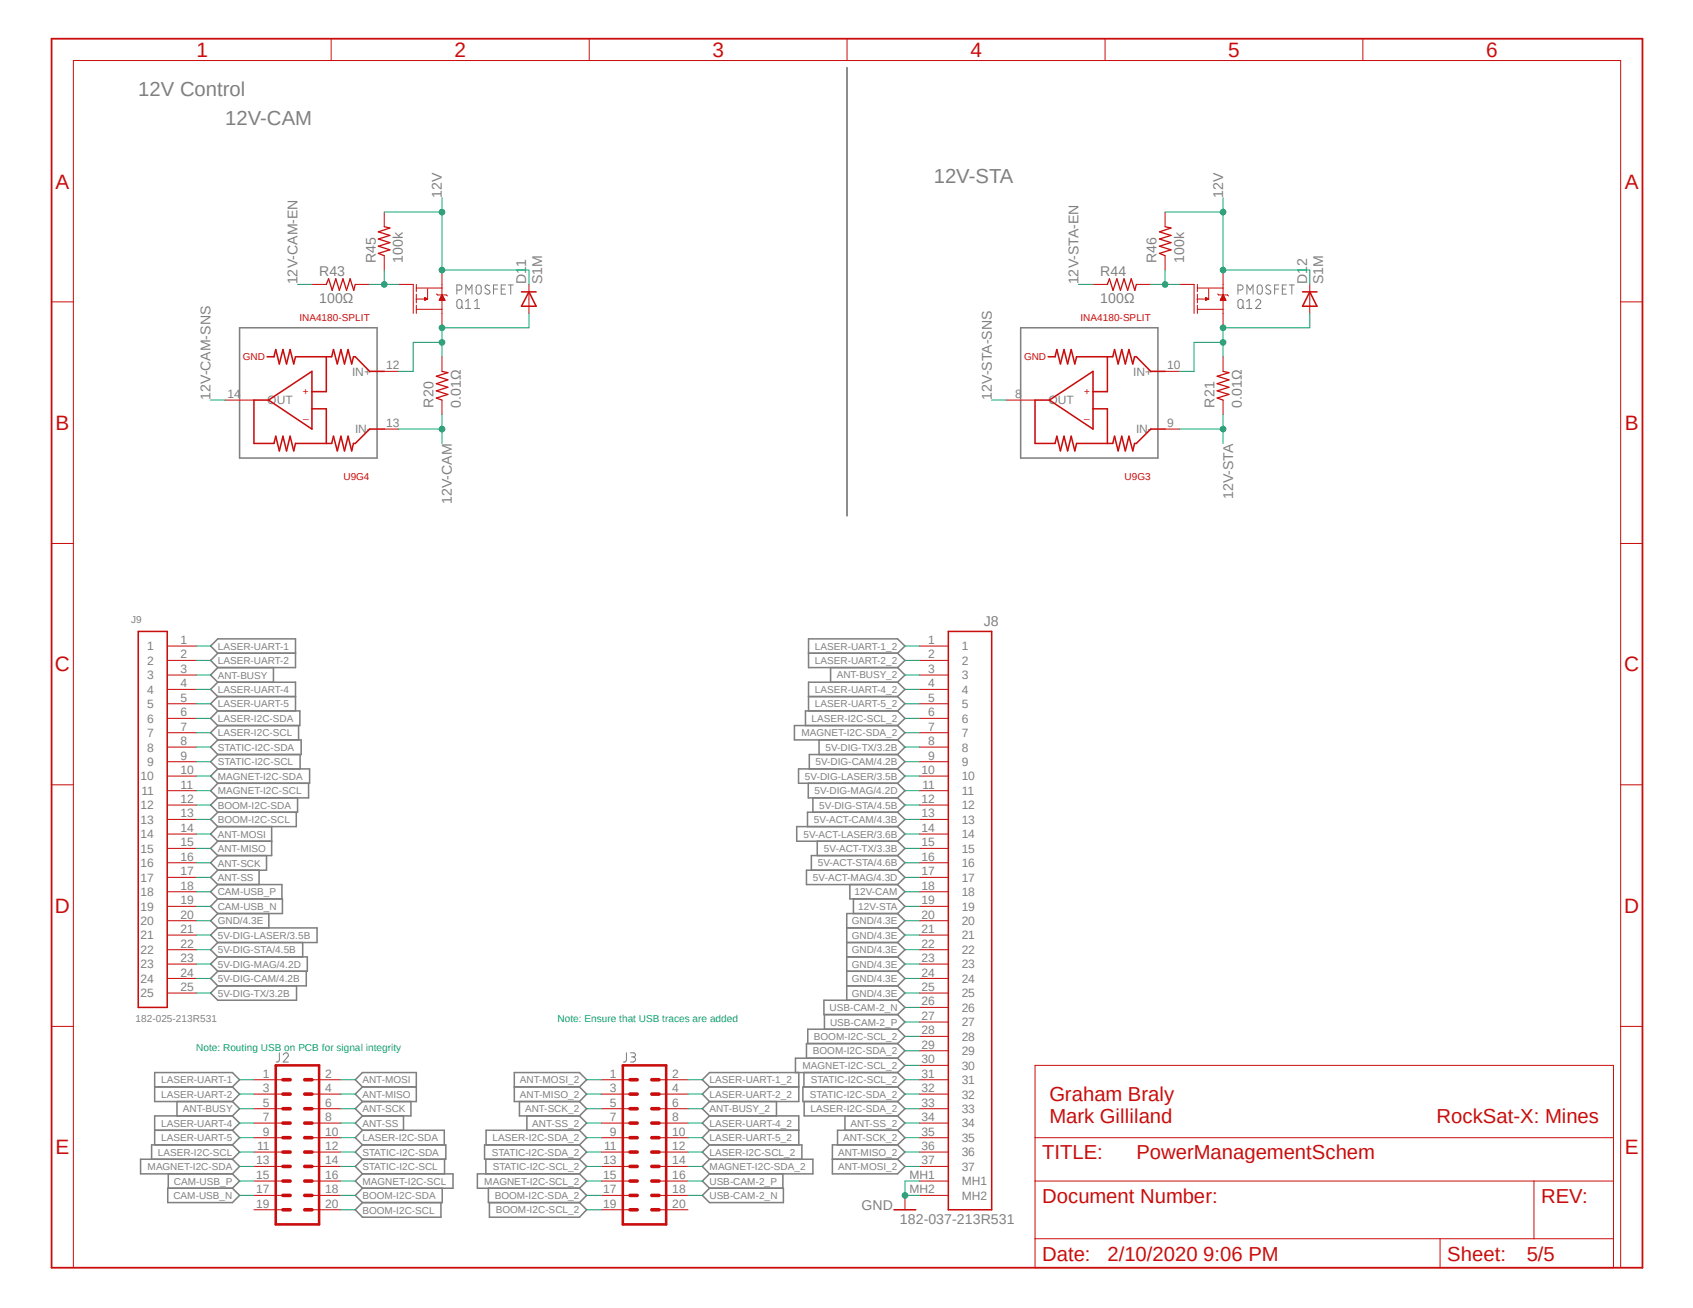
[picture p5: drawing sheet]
<svg xmlns="http://www.w3.org/2000/svg" width="279mm" height="216mm" viewBox="0 0 279 216" stroke-linecap="round" stroke-linejoin="round" font-family="sans-serif">
<path d="M8 6.1l263.4 203.7M271.4 6.1l-263.4 203.7" fill="none" stroke="#fff" stroke-width=".17"/>
<path d="M139.8 11.2v73.9" fill="none" stroke="#808080" stroke-width=".3"/>
<g fill="none" stroke="#808080" stroke-width=".25">
<path d="M39.5 54.1h22.7v21.5h-22.7zM168.4 54.1h22.7v21.5h-22.7zM35.9 107.8l-1.1-1.2 1.1-1.1h12.9v4.7h-12.9M35.9 107.8h12.9M35.9 112.6h12.9v4.7M35.9 107.8l-1.1 1.2 1.1 1.2M35.9 112.6l-1.1 1.2 1.1 1.2M35.9 115h12.9M35.9 115l-1.1 1.2 1.1 1.1M35.9 117.3h13.6v2.5h-13.6M35.9 117.3l-1.1 1.3 1.1 1.2M35.9 119.8l-1.1 1.1 1.1 1.2"/>
<path d="M35.9 110.2l-1.1 1.2 1.1 1.2M45.1 110.2v2.4M49.3 119.8v2.3M133.4 107.8h14.7M133.4 115h14.7M137.1 110.2v2.4M148.1 107.8l1.3-1.2-1.3-1.1h-14.7v4.7h14.7M148.1 112.6h-14.7v4.7M148.1 117.3h-15.2v2.5M148.1 119.8h-17v2.3h17M148.1 107.8l1.3 1.2-1.3 1.2M148.1 112.6l1.3 1.2-1.3 1.2"/>
<path d="M148.1 115l1.3 1.2-1.3 1.1M148.1 117.3l1.3 1.3-1.3 1.2M148.1 119.8l1.3 1.1-1.3 1.2M148.1 110.2l1.3 1.2-1.3 1.2M35.9 126.9h15.2v2.4h-15.2M35.9 122.1h13.8v2.4h-13.8M35.9 122.1l-1.1 1.2 1.1 1.2M35.9 124.5l-1.1 1.2 1.1 1.2M35.9 126.9l-1.1 1.2 1.1 1.2M35.9 129.3l-1.1 1.2 1.1 1.2M35.9 131.7l-1.1 1.2 1.1 1.2M35.9 134.1l-1.1 1.2 1.1 1.1"/>
<path d="M35.9 136.4l-1.1 1.3 1.1 1.2M35.9 138.9h8.9M35.9 138.9l-1.1 1.1 1.1 1.2M44.8 136.4v4.8h-8.9M48.9 134.1v2.3h-13M49.1 131.7v2.4h-13.2M49.5 124.5v2.4M50.9 129.3v2.4h-15M133.4 129.3v2.4h14.7M134.2 131.7v2.4M134.9 138.9v2.3M135.2 122.1v2.4"/>
<path d="M148.1 126.9l1.3 1.2-1.3 1.2M148.1 126.9h-16.3v2.4h16.3M148.1 124.5h-14.5v2.4M148.1 134.1h-14.8v2.3M148.1 136.4h-16.6v2.5h16.6M148.1 122.1l1.3 1.2-1.3 1.2M148.1 124.5l1.3 1.2-1.3 1.2M148.1 129.3l1.3 1.2-1.3 1.2M148.1 131.7l1.3 1.2-1.3 1.2M148.1 138.9l1.3 1.1-1.3 1.2M148.1 136.4l1.3 1.3-1.3 1.2M148.1 134.1l1.3 1.2-1.3 1.1"/>
<path d="M35.9 148.4h10.7v2.4h-10.7M35.9 146h10.6v2.4M35.9 150.8l-1.1 1.2 1.1 1.2M35.9 153.2h16.4v2.4h-16.4M35.9 157.9h14.8v2.4h-14.8M35.9 153.2l-1.1 1.1 1.1 1.3M35.9 141.2l-1.1 1.2 1.1 1.2M35.9 157.9l-1.1 1.2 1.1 1.2M35.9 155.6l-1.1 1.2 1.1 1.1M35.9 143.6l-1.1 1.2 1.1 1.2M35.9 146l-1.1 1.2 1.1 1.2M35.9 148.4l-1.1 1.2 1.1 1.2"/>
<path d="M42.8 143.6v2.4M44 141.2v2.4h-8.1M44.4 150.8v2.4M50 155.6v2.3M139.7 153.2h8.4M139.7 155.6h8.4M139.7 157.9h8.4M140.3 146v2.4h7.8M140.8 148.4v2.4M148.1 146l1.3 1.2-1.3 1.2M148.1 143.6h-15v2.4h15M148.1 148.4l1.3 1.2-1.3 1.2"/>
<path d="M148.1 150.8h-8.4v14.3M148.1 150.8l1.3 1.2-1.3 1.2M148.1 153.2l1.3 1.1-1.3 1.3M148.1 155.6l1.3 1.2-1.3 1.1M148.1 157.9l1.3 1.2-1.3 1.2M148.1 141.2h-14.2v2.4M148.1 143.6l1.3 1.2-1.3 1.2M148.1 141.2l1.3 1.2-1.3 1.2M25.5 179.4h12.9M35.9 162.7l-1.1 1.2 1.1 1.2h13v-2.4M35.9 160.3l-1.1 1.2 1.1 1.2M38.4 179.4l1.1-1.2-1.1-1.2h-12.9v4.8h12.9"/>
<path d="M38.4 179.4l1.1 1.2-1.1 1.2M50.5 160.3v2.4h-14.6M59.8 179.4h8.9M59.8 179.4l-1.2-1.2 1.2-1.2h8.9v4.8h-8.9M59.8 179.4l-1.2 1.2 1.2 1.2M84.9 179.4h10.7M95.6 179.4l1.2-1.2-1.2-1.2h-10.7v4.8h10.7M95.6 179.4l1.2 1.2-1.2 1.2M117.1 179.4h14.7M117.1 179.4l-1.2 1.2 1.2 1.2M131.8 177v4.8h-14.7M132.7 177v2.4"/>
<path d="M136.1 167.5v2.4M139.7 160.3h8.4M139.7 162.7h8.4M148.1 160.3l1.3 1.2-1.3 1.2M148.1 162.7l1.3 1.2-1.3 1.2M148.1 165.1h-12.1v2.4h12.1M148.1 179.4h-15.6v2.4h15.6M148.1 177h-31l-1.2 1.2 1.2 1.2M148.1 172.3h-15v2.4M148.1 167.5l1.3 1.2-1.3 1.2M148.1 169.9h-14.8v2.4M148.1 165.1l1.3 1.2-1.3 1.2"/>
<path d="M148.1 179.4l1.3 1.2-1.3 1.2M148.1 177l1.3 1.2-1.3 1.2M148.1 174.7l1.3 1.2-1.3 1.1M148.1 174.7h-16.8v2.3M148.1 172.3l1.3 1.1-1.3 1.3M148.1 169.9l1.3 1.2-1.3 1.2M25.5 186.6h12.9M27.7 196.1h10.7l1.1 1.2-1.1 1.2h-10.7zM27.8 193.8v2.3M29.2 181.8v2.4M38.4 184.2h-12.9v4.8M38.4 184.2l1.1 1.2-1.1 1.2"/>
<path d="M38.4 186.6l1.1 1.2-1.1 1.2M38.4 189h-13.4v2.3M38.4 189l1.1 1.2-1.1 1.1M38.4 191.3h-15.2v2.5h15.2M38.4 191.3l1.1 1.2-1.1 1.3M38.4 193.8l1.1 1.1-1.1 1.2M38.4 181.8l1.1 1.2-1.1 1.2M59.8 186.6h13.5v2.4M59.8 189h13.8v2.3h-13.8M59.8 186.6l-1.2 1.2 1.2 1.2M59.8 189l-1.2 1.2 1.2 1.1M59.8 191.3l-1.2 1.2 1.2 1.3"/>
<path d="M59.8 193.8h15v2.3h-15M59.8 193.8l-1.2 1.1 1.2 1.2M59.8 196.1l-1.2 1.2 1.2 1.2M59.8 198.5l-1.2 1.2 1.2 1.2h13v-2.4M59.8 181.8l-1.2 1.2 1.2 1.2M59.8 184.2l-1.2 1.2 1.2 1.2M66.6 184.2v2.4M67.8 181.8v2.4h-8M73 196.1v2.4h-13.2M73.4 191.3v2.5M80.2 191.3v2.5M80.6 196.1v2.4h15"/>
<path d="M80.8 198.5v2.4h14.8l1.2-1.2-1.2-1.2M85.7 181.8v2.4h9.9M87 184.2v2.4M95.6 186.6h-15.4v2.4M95.6 189h-15.6v2.3h15.6M95.6 193.8h-16.8v2.3h16.8M95.6 193.8l1.2 1.1-1.2 1.2M95.6 196.1l1.2 1.2-1.2 1.2M95.6 181.8l1.2 1.2-1.2 1.2M95.6 184.2l1.2 1.2-1.2 1.2M95.6 186.6l1.2 1.2-1.2 1.2M95.6 189l1.2 1.2-1.2 1.1"/>
<path d="M95.6 191.3l1.2 1.2-1.2 1.3M115.9 197.3l1.2-1.2h12.2v2.4h-12.2zM117.1 186.6h14.7M117.1 184.2h14.7v4.8M117.1 189h15.2v2.3M117.1 191.3h17.1v2.5h-17.1M117.1 184.2l-1.2 1.2 1.2 1.2M117.1 186.6l-1.2 1.2 1.2 1.2M117.1 189l-1.2 1.2 1.2 1.1M117.1 191.3l-1.2 1.2 1.2 1.3M117.1 193.8l-1.2 1.1 1.2 1.2M117.1 181.8l-1.2 1.2 1.2 1.2"/>
<path d="M128.1 181.8v2.4M129.2 193.8v2.3M132.7 181.8v2.4h15.4M137.4 191.3h10.7M139.4 184.2v2.4M148.1 186.6h-9.9v2.4M148.1 189h-10.7v4.8h10.7l1.3-1.3-1.3-1.2M148.1 189l1.3 1.2-1.3 1.1M148.1 186.6l1.3 1.2-1.3 1.2M148.1 184.2l1.3 1.2-1.3 1.2M148.1 181.8l1.3 1.2-1.3 1.2"/>
</g>
<g fill="none" stroke="#808080" stroke-width=".17">
<path d="M75.4 47.9h.4a.42 .42 0 0 0 .4-.4 .42 .42 0 0 0-.4-.5h-.4v1.6M75.6 49.5a.42 .42 0 0 1 .6 .3v.7a.42 .42 0 0 1-.4 .4 .42 .42 0 0 1-.4-.4v-.7zM76.1 50.6l.3 .3M76.8 49.7l.5-.3v1.5M76.8 50.9h.9M76.9 48.6v-1.6l.5 .9 .5-.9v1.6M78.3 50.9h.9M78.3 49.7l.4-.3v1.5M78.6 47.2a.43 .43 0 0 1 .5-.2 .43 .43 0 0 1 .3 .5v.6a.42 .42 0 0 1-.4 .5 .42 .42 0 0 1-.4-.5zM80.8 47.2a.42 .42 0 0 0-.5-.2 .42 .42 0 0 0-.2 .4 1.1 1.1 0 0 0 .7 .6 .34 .34 0 0 1-.3 .6l-.5-.3M81.4 47.7h.7M82.1 47h-.7v1.6"/>
<path d="M82.7 47.7h.6M83.4 47h-.7v1.6h.7M83.9 47h.8M84.3 47v1.6M204.3 47.9h.4a.42 .42 0 0 0 .4-.4 .42 .42 0 0 0-.4-.5h-.4v1.6M204.3 49.6a.43 .43 0 0 1 .5-.2 .43 .43 0 0 1 .3 .4v.7a.42 .42 0 0 1-.4 .4 .42 .42 0 0 1-.4-.4zM205 50.6l.3 .3M205.7 50.9h.9M205.7 49.7l.5-.3v1.5M205.8 48.6v-1.6l.5 .9 .5-.9v1.6M207.2 49.7a.41 .41 0 0 1 .6-.2 .41 .41 0 0 1 .1 .6l-.7 .8h.9M207.5 47.2a.43 .43 0 0 1 .5-.2 .43 .43 0 0 1 .3 .5v.6a.42 .42 0 0 1-.4 .5 .42 .42 0 0 1-.4-.5z"/>
<path d="M209.6 47.2a.42 .42 0 0 0-.4-.2 .42 .42 0 0 0-.3 .4 1.1 1.1 0 0 0 .8 .6 .34 .34 0 0 1-.3 .6l-.5-.3M210.4 47.7h.6M211 47h-.6v1.6M211.6 47.7h.5M212.3 47h-.7v1.6h.7M212.8 47h.8M213.2 47v1.6M46.1 173.8v1.2a.38 .38 0 0 1-.5 .3M46.7 174.1a.42 .42 0 0 1 .6-.3 .42 .42 0 0 1 .2 .7l-.8 .8h.9M103.4 173.8v1.2a.38 .38 0 0 1-.5 .3M104.1 173.8h.5a.34 .34 0 0 1 .3 .3 .34 .34 0 0 1-.3 .4h-.4M104.5 174.5a.42 .42 0 0 1 .4 .4 .42 .42 0 0 1-.4 .4h-.4"/>
</g>
<path d="M8.5 6.4h262.6v202.9h-262.6z" fill="none" stroke="#c90d0c" stroke-width=".3"/>
<g fill="none" stroke="#c90d0c" stroke-width=".17">
<path d="M54.7 6.4v3.6M97.2 6.4v3.6M139.8 6.4v3.6M182.4 6.4v3.6M224.9 6.4v3.6M63.4 35v2.4M192.3 35v2.4M8.5 49.8h3.6M51.5 46.9h2.3M58.6 46.9h2.4M63.4 42.2v2.4M65.8 46.9h2.4v4.8"/>
<path d="M68.7 49.4h1.9M68.7 51.1h4.2v3M68.7 46.9v1.2M68.7 48.6v1.4M68.7 50.4v1.3M68.7 47.5h4.2M70.1 49.5h.1M70.1 49.4h.3M70.1 49.3h.3M70.1 49.2h.2M70.1 49.1h.1M70.1 49.1l.5 .3-.5 .2z"/>
<path d="M70.6 47.7v1.7M72.1 48.5l.1 .2h1.5l.1 .2M72.5 49.5h.9M72.6 49.4h.8M72.6 49.4h.7M72.6 49.3h.7M72.7 49.2h.5M72.7 49.1h.5M72.8 49h.3M72.8 48.9h.3M72.9 48.8h.1M72.9 48.7h.1"/>
<path d="M72.9 44.6v4.1M72.9 49.6v1.4M72.9 58.9v2.4M72.9 48.6l.5 1h-.9zM72.9 48.6h.1M87.3 46.9v4.8M180.4 46.9h2.4M187.5 46.9h2.4M192.3 42.2v2.4M194.7 46.9h2.4v4.8M197.5 49.4h2M197.6 47.5h4.2"/>
<path d="M197.6 51.1h4.2v3M197.6 46.9v1.2M197.6 48.6v1.4M197.6 50.4v1.3M199 49.5h.1M199 49.4h.3M199 49.3h.3M199 49.2h.2M199 49.1h.1M199 49.1l.5 .3-.5 .2zM199.5 47.7v1.7M201 48.5l.1 .2h1.5l.1 .2"/>
<path d="M201.4 49.5h.9M201.4 49.4h.9M201.5 49.4h.7M201.5 49.3h.7M201.5 49.2h.6M201.6 49.1h.5M201.7 49h.3M201.7 48.9h.3M201.8 48.8h.1M201.8 48.7h.1M201.8 48.6l.5 1h-.9zM201.8 44.6v4.1"/>
<path d="M201.8 49.6v1.4M201.8 58.9v2.4M201.8 48.6l.1 .1M216.2 46.9v4.8M267.5 49.8h3.6M37.2 66h4.7M63.4 70.8h2.4M63.4 61.3h2.4M72.9 66v2.5M166 66h4.8M192.3 70.8h2.4M192.3 61.3h2.4"/>
<path d="M201.8 66v2.5M8.5 89.7h3.6M267.5 89.7h3.6M27.6 106.6h4.8M27.6 109h4.8M27.6 111.4h4.8M27.6 113.8h4.8M27.6 116.2h4.8M27.6 118.6h4.8M151.7 106.6h4.8M151.7 109h4.8M151.7 111.4h4.8"/>
<path d="M151.7 113.8h4.8M151.7 116.2h4.8M151.7 118.6h4.8M8.5 129.5h3.6M27.6 120.9h4.8M27.6 123.3h4.8M27.6 125.7h4.8M27.6 128.1h4.8M27.6 130.5h4.8M27.6 132.9h4.8M27.6 135.3h4.8M27.6 137.7h4.8"/>
<path d="M151.7 120.9h4.8M151.7 123.3h4.8M151.7 125.7h4.8M151.7 128.1h4.8M151.7 130.5h4.8M151.7 132.9h4.8M151.7 135.3h4.8M151.7 137.7h4.8M267.5 129.5h3.6M27.6 140h4.8M27.6 142.4h4.8M27.6 144.8h4.8"/>
<path d="M27.6 147.2h4.8M27.6 149.6h4.8M27.6 152h4.8M27.6 154.3h4.8M27.6 156.8h4.8M27.6 159.1h4.8M151.7 140h4.8M151.7 142.4h4.8M151.7 144.8h4.8M151.7 147.2h4.8M151.7 149.6h4.8M151.7 152h4.8"/>
<path d="M151.7 154.3h4.8M151.7 156.8h4.8M151.7 159.1h4.8M8.5 169.4h3.6M27.6 161.5h4.8M27.6 163.9h4.8M41.9 178.2h4.8M51.5 178.2h4.8M99.2 178.2h4.8M108.8 178.2h4.7M151.7 175.9h4.8M151.7 161.5h4.8"/>
<path d="M151.7 163.9h4.8M151.7 166.3h4.8M151.7 168.7h4.8M151.7 171.1h4.8M151.7 173.4h4.8M151.7 178.2h4.8M170.8 175.9h95.5v33.4h-95.5zM267.5 169.4h3.6M41.9 194.9h4.8M41.9 187.8h4.8M41.9 180.6h4.8M41.9 183h4.8"/>
<path d="M41.9 185.4h4.8M41.9 190.2h4.8M41.9 192.5h4.8M41.9 197.3h4.8M41.9 199.7h4.8M51.5 194.9h4.8M51.5 187.8h4.8M51.5 180.6h4.8M51.5 183h4.8M51.5 185.4h4.8M51.5 190.2h4.8M51.5 192.5h4.8"/>
<path d="M51.5 197.3h4.8M51.5 199.7h4.8M99.2 194.9h4.8M99.2 187.8h4.8M99.2 180.6h4.8M99.2 183h4.8M99.2 185.4h4.8M99.2 190.2h4.8M99.2 192.5h4.8M99.2 197.3h4.8M99.2 199.7h4.8M108.8 194.9h4.7"/>
<path d="M108.8 187.8h4.7M108.8 180.6h4.7M108.8 183h4.7M108.8 185.4h4.7M108.8 190.2h4.7M108.8 192.5h4.7M108.8 197.3h4.7M108.8 199.7h4.7M149.4 197.3v2.4M151.7 194.9h4.8M151.7 187.8h4.8M151.7 180.6h4.8"/>
<path d="M151.7 183h4.8M151.7 185.4h4.8M151.7 190.2h4.8M151.7 192.5h4.8M151.7 197.3h4.8M170.8 194.9h95.5M170.8 187.8h95.5M253.2 194.9v9.6M12.1 209.3v-199.3h255.4v199.3M170.8 204.5h95.5M237.7 204.5v4.8"/>
</g>
<path d="M63.4 37.4l.9 .2-1.9 .7 1.9 .6-1.9 .6 1.9 .5-1.9 .6 1.9 .6-1.9 .6 1 .4M192.3 37.4l1 .2-2 .7 2 .6-2 .6 2 .5-2 .6 2 .6-2 .6 1 .4M53.8 46.9l.4-.9 .6 1.9 .6-1.9 .6 1.9 .6-1.9 .6 1.9 .6-1.9 .6 1.9 .2-1M182.8 46.9l.3-.9 .6 1.9 .6-1.9 .6 1.9 .6-1.9 .6 1.9 .6-1.9 .6 1.9 .2-1M72.9 61.3l1 .2-1.9 .6 1.9 .6-1.9 .6 1.9 .6-1.9 .6 1.9 .6-1.9 .6 .9 .3M201.8 61.3l1 .2-1.9 .6 1.9 .6-1.9 .6 1.9 .6-1.9 .6 1.9 .6-1.9 .6 .9 .3" fill="none" stroke="#c90d0c" stroke-width=".21"/>
<g fill="none" stroke="#c90d0c" stroke-width=".25">
<path d="M44.1 58.9h1.2M45.2 58.9l.3-1.2 .6 2.4 .6-2.4 .6 2.4 .6-2.4 .6 2.4 .3-1.2h5.9l.3-1.2 .7 2.4 .6-2.4 .6 2.4 .5-2.4 .6 2.4 .3-1.2h.3l2.4 2.4h2.4M53.8 58.9v5.7h-2.3M86.1 48.2h2.4M87.3 48.2l1.2 2.3h-2.4zM173 58.9h1.2M174.1 58.9l.3-1.2 .6 2.4 .6-2.4 .6 2.4 .6-2.4 .6 2.4 .3-1.2h5.9l.3-1.2 .6 2.4 .6-2.4 .6 2.4 .6-2.4 .6 2.4 .3-1.2h.3l2.4 2.4h2.4M182.8 58.9v5.7h-2.4M215 48.2h2.3M216.2 48.2l1.1 2.3h-2.3zM44.3 66l7.2-4.7v9.5zM44.3 66h-2.4v7.2h3.3l.3-1.2 .6 2.4 .6-2.4 .6 2.4 .6-2.4 .6 2.4 .3-1.2h5.9l.3-1.2 .7 2.4 .6-2.4 .6 2.4 .5-2.4 .6 2.4 .3-1.2h.3l2.4-2.4h2.4"/>
<path d="M51.5 67.5h2.3v5.7M173.2 66h-2.4v7.2h3.3l.3-1.2 .6 2.4 .6-2.4 .6 2.4 .6-2.4 .6 2.4 .3-1.2h5.9l.3-1.2 .6 2.4 .6-2.4 .6 2.4 .6-2.4 .6 2.4 .3-1.2h.3l2.4-2.4h2.4M173.2 66l7.2-4.7v9.5zM180.4 67.5h2.4v5.7M22.8 104.2h4.8v62.1h-4.8zM156.5 104.2h7.2v95.5h-7.2zM147.5 199.7h3.6"/>
</g>
<g fill="none" stroke="#c90d0c" stroke-width=".59">
<path d="M46.7 178.2h1.2M50.3 178.2h1.2M104 178.2h1.2M107.6 178.2h1.2M46.7 183h1.2M46.7 180.6h1.2M46.7 187.8h1.2M46.7 185.4h1.2M46.7 190.2h1.2M46.7 192.5h1.2M46.7 194.9h1.2M46.7 197.3h1.2"/>
<path d="M46.7 199.7h1.2M50.3 183h1.2M50.3 180.6h1.2M50.3 187.8h1.2M50.3 185.4h1.2M50.3 190.2h1.2M50.3 192.5h1.2M50.3 194.9h1.2M50.3 197.3h1.2M50.3 199.7h1.2M104 183h1.2M104 180.6h1.2"/>
<path d="M104 187.8h1.2M104 185.4h1.2M104 190.2h1.2M104 192.5h1.2M104 194.9h1.2M104 197.3h1.2M104 199.7h1.2M107.6 183h1.2M107.6 180.6h1.2M107.6 187.8h1.2M107.6 185.4h1.2M107.6 190.2h1.2"/>
<path d="M107.6 192.5h1.2M107.6 194.9h1.2M107.6 197.3h1.2M107.6 199.7h1.2"/>
</g>
<path d="M45.5 175.9h7.2v26.2h-7.2zM102.8 175.9h7.1v26.2h-7.1z" fill="none" stroke="#c90d0c" stroke-width=".42"/>
<path d="M68.2 56.5h4.7M72.9 54.1v4.8" fill="none" stroke="#0dab76" stroke-width=".17"/>
<circle cx="72.9" cy="56.5" r=".46" fill="#0dab76"/>
<g fill="none" stroke="#0dab76" stroke-width=".17">
<path d="M68.2 56.5v4.8h-2.4M87.3 51.7v2.4h-14.4"/>
<circle cx="72.9" cy="56.5" r=".46"/>
</g>
<circle cx="72.9" cy="54.1" r=".46" fill="#0dab76"/>
<g fill="none" stroke="#0dab76" stroke-width=".17">
<path d="M65.8 70.8h7.1M72.9 68.5v4.7"/>
<circle cx="72.9" cy="54.1" r=".46"/>
</g>
<circle cx="72.9" cy="70.8" r=".46" fill="#0dab76"/>
<g fill="none" stroke="#0dab76" stroke-width=".17">
<path d="M197.1 56.5h4.7M201.8 54.1v4.8M149.4 147.2h2.3"/>
<circle cx="72.9" cy="70.8" r=".46"/>
</g>
<circle cx="201.8" cy="56.5" r=".46" fill="#0dab76"/>
<g fill="none" stroke="#0dab76" stroke-width=".17">
<path d="M197.1 56.5v4.8h-2.4M216.2 51.7v2.4h-14.4"/>
<circle cx="201.8" cy="56.5" r=".46"/>
</g>
<circle cx="201.8" cy="54.1" r=".46" fill="#0dab76"/>
<g fill="none" stroke="#0dab76" stroke-width=".17">
<path d="M194.7 70.8h7.1M201.8 68.5v4.7"/>
<circle cx="201.8" cy="54.1" r=".46"/>
</g>
<circle cx="201.8" cy="70.8" r=".46" fill="#0dab76"/>
<g fill="none" stroke="#0dab76" stroke-width=".17">
<path d="M61 46.9h4.8M63.4 44.6v2.3M149.4 149.6h2.3"/>
<circle cx="201.8" cy="70.8" r=".46"/>
</g>
<circle cx="63.4" cy="46.9" r=".46" fill="#0dab76"/>
<g fill="none" stroke="#0dab76" stroke-width=".17">
<path d="M63.4 35h9.5M72.9 32.6v12"/>
<circle cx="63.4" cy="46.9" r=".46"/>
</g>
<circle cx="72.9" cy="35" r=".46" fill="#0dab76"/>
<g fill="none" stroke="#0dab76" stroke-width=".17">
<path d="M72.9 44.6h14.4v2.3"/>
<circle cx="72.9" cy="35" r=".46"/>
</g>
<circle cx="72.9" cy="44.6" r=".46" fill="#0dab76"/>
<g fill="none" stroke="#0dab76" stroke-width=".17">
<path d="M192.3 35h9.5M201.8 32.6v12"/>
<circle cx="72.9" cy="44.6" r=".46"/>
</g>
<circle cx="201.8" cy="35" r=".46" fill="#0dab76"/>
<g fill="none" stroke="#0dab76" stroke-width=".17">
<path d="M201.8 44.6h14.4v2.3"/>
<circle cx="201.8" cy="35" r=".46"/>
</g>
<circle cx="201.8" cy="44.6" r=".46" fill="#0dab76"/>
<g fill="none" stroke="#0dab76" stroke-width=".17">
<path d="M189.9 46.9h4.8M192.3 44.6v2.3"/>
<circle cx="201.8" cy="44.6" r=".46"/>
</g>
<circle cx="192.3" cy="46.9" r=".46" fill="#0dab76"/>
<g fill="none" stroke="#0dab76" stroke-width=".17">
<path d="M49.1 46.9h2.4M178 46.9h2.4M34.8 66h2.4M163.7 66h2.3M32.4 152h2.4M151.7 194.9h-2.3v2.4h2.3"/>
<circle cx="192.3" cy="46.9" r=".46"/>
</g>
<circle cx="149.4" cy="197.3" r=".46" fill="#0dab76"/>
<g fill="none" stroke="#0dab76" stroke-width=".17">
<path d="M32.4 106.6h2.4M32.4 109h2.4M32.4 113.8h2.4M32.4 116.2h2.4M32.4 118.6h2.4M32.4 111.4h2.4M149.4 106.6h2.3M149.4 109h2.3M149.4 113.8h2.3M149.4 116.2h2.3M149.4 118.6h2.3M149.4 111.4h2.3"/>
<path d="M32.4 128.1h2.4M32.4 120.9h2.4M32.4 123.3h2.4M32.4 125.7h2.4M32.4 130.5h2.4M32.4 132.9h2.4M32.4 135.3h2.4M32.4 137.7h2.4M149.4 128.1h2.3M149.4 120.9h2.3M149.4 123.3h2.3M149.4 125.7h2.3"/>
<path d="M149.4 130.5h2.3M149.4 132.9h2.3M149.4 135.3h2.3M149.4 137.7h2.3M32.4 154.3h2.4M32.4 156.8h2.4M32.4 159.1h2.4M32.4 140h2.4M32.4 142.4h2.4M32.4 144.8h2.4M32.4 147.2h2.4M32.4 149.6h2.4"/>
<path d="M149.4 152h2.3M149.4 154.3h2.3M149.4 156.8h2.3M149.4 159.1h2.3M149.4 140h2.3M149.4 142.4h2.3M149.4 144.8h2.3M32.4 161.5h2.4M32.4 163.9h2.4M39.5 178.2h2.4M56.3 178.2h2.3M96.8 178.2h2.4"/>
<path d="M113.5 178.2h2.4M149.4 161.5h2.3M149.4 163.9h2.3M149.4 178.2h2.3M149.4 168.7h2.3M149.4 166.3h2.3M149.4 175.9h2.3M149.4 173.4h2.3M149.4 171.1h2.3M39.5 180.6h2.4M39.5 185.4h2.4M39.5 187.8h2.4"/>
<path d="M39.5 190.2h2.4M39.5 192.5h2.4M39.5 194.9h2.4M39.5 197.3h2.4M39.5 183h2.4M56.3 180.6h2.3M56.3 185.4h2.3M56.3 187.8h2.3M56.3 190.2h2.3M56.3 192.5h2.3M56.3 194.9h2.3M56.3 197.3h2.3"/>
<path d="M56.3 199.7h2.3M56.3 183h2.3M96.8 180.6h2.4M96.8 185.4h2.4M96.8 187.8h2.4M96.8 190.2h2.4M96.8 192.5h2.4M96.8 194.9h2.4M96.8 197.3h2.4M96.8 199.7h2.4M96.8 183h2.4M113.5 180.6h2.4"/>
<path d="M113.5 185.4h2.4M113.5 187.8h2.4M113.5 190.2h2.4M113.5 192.5h2.4M113.5 194.9h2.4M113.5 197.3h2.4M113.5 183h2.4M149.4 180.6h2.3M149.4 185.4h2.3M149.4 187.8h2.3M149.4 190.2h2.3M149.4 192.5h2.3"/>
<path d="M149.4 183h2.3"/>
<circle cx="149.4" cy="197.3" r=".46"/>
</g>
<g font-size="3.4" fill="#c90d0c">
<text x="32.4" y="9.4">1</text>
<text x="75" y="9.4">2</text>
<text x="117.6" y="9.4">3</text>
<text x="160.1" y="9.4">4</text>
<text x="202.7" y="9.4">5</text>
<text x="245.3" y="9.4">6</text>
<text x="9.1" y="31.1">A</text>
<text x="268.1" y="31.1">A</text>
<text x="9.1" y="71">B</text>
<text x="268.1" y="71">B</text>
<text x="9.1" y="110.8">C</text>
<text x="268.1" y="110.8">C</text>
<text x="9.1" y="150.7">D</text>
<text x="268.1" y="150.7">D</text>
<text x="9.1" y="190.5">E</text>
<text x="268.1" y="190.5">E</text>
</g>
<g font-size="3.3" fill="#808080">
<text x="22.8" y="15.9">12V Control</text>
<text x="37.2" y="20.7">12V-CAM</text>
<text x="154.1" y="30.3">12V-STA</text>
</g>
<g font-size="3.3" fill="#c90d0c">
<text x="173.2" y="181.8">Graham Braly</text>
<text x="173.2" y="185.4">Mark Gilliland</text>
<text x="237.1" y="185.4">RockSat-X: Mines</text>
<text x="172" y="191.3">TITLE:</text>
<text x="187.5" y="191.3">PowerManagementSchem</text>
<text x="172" y="198.5">Document Number:</text>
<text x="254.3" y="198.5">REV:</text>
<text x="172" y="208.1">Date:</text>
<text x="182.8" y="208.1">2/10/2020 9:06 PM</text>
<text x="238.9" y="208.1">Sheet:</text>
<text x="252" y="208.1">5/5</text>
</g>
<g font-size="2.3" fill="#808080">
<text x="72.9" y="32.6" transform="rotate(-90 72.9 32.6)">12V</text>
<text x="201.8" y="32.6" transform="rotate(-90 201.8 32.6)">12V</text>
<text x="49.1" y="46.9" transform="rotate(-90 49.1 46.9)">12V-CAM-EN</text>
<text x="52.7" y="45.6">R43</text>
<text x="62" y="43.4" transform="rotate(-90 62 43.4)">R45</text>
<text x="66.5" y="43.4" transform="rotate(-90 66.5 43.4)">100k</text>
<text x="86.8" y="46.9" transform="rotate(-90 86.8 46.9)">D11</text>
<text x="89.5" y="46.9" transform="rotate(-90 89.5 46.9)">S1M</text>
<text x="178" y="46.9" transform="rotate(-90 178 46.9)">12V-STA-EN</text>
<text x="181.6" y="45.6">R44</text>
<text x="190.9" y="43.4" transform="rotate(-90 190.9 43.4)">R46</text>
<text x="195.4" y="43.4" transform="rotate(-90 195.4 43.4)">100k</text>
<text x="215.7" y="46.9" transform="rotate(-90 215.7 46.9)">D12</text>
<text x="218.4" y="46.9" transform="rotate(-90 218.4 46.9)">S1M</text>
<text x="52.7" y="50.1">100Ω</text>
<text x="181.6" y="50.1">100Ω</text>
<text x="34.8" y="66" transform="rotate(-90 34.8 66)">12V-CAM-SNS</text>
<text x="71.5" y="67.3" transform="rotate(-90 71.5 67.3)">R20</text>
<text x="76.1" y="67.3" transform="rotate(-90 76.1 67.3)">0.01Ω</text>
<text x="163.7" y="66" transform="rotate(-90 163.7 66)">12V-STA-SNS</text>
<text x="200.5" y="67.3" transform="rotate(-90 200.5 67.3)">R21</text>
<text x="204.9" y="67.3" transform="rotate(-90 204.9 67.3)">0.01Ω</text>
<text x="74.6" y="83.2" transform="rotate(-90 74.6 83.2)">12V-CAM</text>
<text x="203.5" y="82.4" transform="rotate(-90 203.5 82.4)">12V-STA</text>
<text x="162.4" y="103.3">J8</text>
<text x="142.2" y="199.7">GND</text>
<text x="148.5" y="202.1">182-037-213R531</text>
</g>
<g font-size="2" fill="#808080">
<text x="37.5" y="65.7">14</text>
<text x="58.1" y="62">IN+</text>
<text x="63.8" y="61">12</text>
<text x="167.5" y="65.7">8</text>
<text x="187" y="62">IN+</text>
<text x="192.6" y="61">10</text>
<text x="44.1" y="66.8">OUT</text>
<text x="58.6" y="71.5">IN-</text>
<text x="63.8" y="70.5">13</text>
<text x="173" y="66.8">OUT</text>
<text x="187.5" y="71.5">IN-</text>
<text x="192.6" y="70.5">9</text>
<text x="24.3" y="107.4">1</text>
<text x="29.8" y="106.3">1</text>
<text x="153.2" y="106.3">1</text>
<text x="158.7" y="107.4">1</text>
<text x="24.3" y="109.7">2</text>
<text x="24.3" y="112.1">3</text>
<text x="29.8" y="108.7">2</text>
<text x="29.8" y="111.1">3</text>
<text x="29.8" y="113.5">4</text>
<text x="153.2" y="108.7">2</text>
<text x="153.2" y="111.1">3</text>
<text x="153.2" y="113.5">4</text>
<text x="158.7" y="109.7">2</text>
<text x="158.7" y="112.1">3</text>
<text x="24.3" y="114.5">4</text>
<text x="24.3" y="116.9">5</text>
<text x="24.3" y="119.3">6</text>
<text x="29.8" y="115.8">5</text>
<text x="29.8" y="118.2">6</text>
<text x="153.2" y="115.8">5</text>
<text x="153.2" y="118.2">6</text>
<text x="158.7" y="114.5">4</text>
<text x="158.7" y="116.9">5</text>
<text x="158.7" y="119.3">6</text>
<text x="24.3" y="121.7">7</text>
<text x="24.3" y="124.1">8</text>
<text x="29.8" y="120.6">7</text>
<text x="29.8" y="123">8</text>
<text x="29.8" y="125.4">9</text>
<text x="153.2" y="120.6">7</text>
<text x="153.2" y="123">8</text>
<text x="153.2" y="125.4">9</text>
<text x="158.7" y="121.7">7</text>
<text x="158.7" y="124.1">8</text>
<text x="23.2" y="128.8">10</text>
<text x="23.3" y="131.2">11</text>
<text x="24.3" y="126.4">9</text>
<text x="29.8" y="127.8">10</text>
<text x="29.8" y="130.2">11</text>
<text x="152.1" y="127.8">10</text>
<text x="152.2" y="130.2">11</text>
<text x="158.7" y="126.4">9</text>
<text x="158.7" y="128.8">10</text>
<text x="158.7" y="131.2">11</text>
<text x="23.2" y="133.6">12</text>
<text x="23.2" y="136">13</text>
<text x="29.8" y="132.5">12</text>
<text x="29.8" y="134.9">13</text>
<text x="29.8" y="137.3">14</text>
<text x="152.1" y="132.5">12</text>
<text x="152.1" y="134.9">13</text>
<text x="152.1" y="137.3">14</text>
<text x="158.7" y="133.6">12</text>
<text x="158.7" y="136">13</text>
<text x="23.2" y="138.4">14</text>
<text x="23.2" y="140.8">15</text>
<text x="23.2" y="143.2">16</text>
<text x="29.8" y="139.7">15</text>
<text x="29.8" y="142.1">16</text>
<text x="152.1" y="139.7">15</text>
<text x="152.1" y="142.1">16</text>
<text x="158.7" y="138.4">14</text>
<text x="158.7" y="140.8">15</text>
<text x="158.7" y="143.2">16</text>
<text x="23.2" y="145.5">17</text>
<text x="23.2" y="147.9">18</text>
<text x="29.8" y="144.5">17</text>
<text x="29.8" y="146.9">18</text>
<text x="29.8" y="149.3">19</text>
<text x="152.1" y="144.5">17</text>
<text x="152.1" y="146.9">18</text>
<text x="152.1" y="149.3">19</text>
<text x="158.7" y="145.5">17</text>
<text x="158.7" y="147.9">18</text>
<text x="23.2" y="150.3">19</text>
<text x="23.2" y="152.7">20</text>
<text x="23.2" y="155.1">21</text>
<text x="29.8" y="151.6">20</text>
<text x="29.8" y="154">21</text>
<text x="152.1" y="151.6">20</text>
<text x="152.1" y="154">21</text>
<text x="158.7" y="150.3">19</text>
<text x="158.7" y="152.7">20</text>
<text x="158.7" y="155.1">21</text>
<text x="23.2" y="157.5">22</text>
<text x="23.2" y="159.8">23</text>
<text x="29.8" y="156.4">22</text>
<text x="29.8" y="158.8">23</text>
<text x="29.8" y="161.2">24</text>
<text x="152.1" y="156.4">22</text>
<text x="152.1" y="158.8">23</text>
<text x="152.1" y="161.2">24</text>
<text x="158.7" y="157.5">22</text>
<text x="158.7" y="159.8">23</text>
<text x="23.2" y="162.3">24</text>
<text x="23.2" y="164.6">25</text>
<text x="29.8" y="163.6">25</text>
<text x="152.1" y="163.6">25</text>
<text x="152.1" y="165.9">26</text>
<text x="158.7" y="162.3">24</text>
<text x="158.7" y="164.6">25</text>
<text x="158.7" y="167">26</text>
<text x="152.1" y="168.4">27</text>
<text x="152.1" y="170.7">28</text>
<text x="152.1" y="173.1">29</text>
<text x="158.7" y="169.4">27</text>
<text x="158.7" y="171.8">28</text>
<text x="43.4" y="177.9">1</text>
<text x="53.7" y="177.9">2</text>
<text x="100.7" y="177.9">1</text>
<text x="111" y="177.9">2</text>
<text x="152.1" y="175.5">30</text>
<text x="152.1" y="177.9">31</text>
<text x="158.7" y="174.2">29</text>
<text x="158.7" y="176.6">30</text>
<text x="158.7" y="178.9">31</text>
<text x="43.4" y="180.3">3</text>
<text x="43.4" y="182.7">5</text>
<text x="43.4" y="185">7</text>
<text x="53.7" y="180.3">4</text>
<text x="53.7" y="182.7">6</text>
<text x="53.7" y="185">8</text>
<text x="100.7" y="180.3">3</text>
<text x="100.7" y="182.7">5</text>
<text x="100.7" y="185">7</text>
<text x="111" y="180.3">4</text>
<text x="111" y="182.7">6</text>
<text x="111" y="185">8</text>
<text x="152.1" y="180.3">32</text>
<text x="152.1" y="182.7">33</text>
<text x="152.1" y="185">34</text>
<text x="158.7" y="181.4">32</text>
<text x="158.7" y="183.7">33</text>
<text x="42.4" y="189.8">11</text>
<text x="43.4" y="187.5">9</text>
<text x="53.7" y="187.5">10</text>
<text x="53.7" y="189.8">12</text>
<text x="99.7" y="189.8">11</text>
<text x="100.7" y="187.5">9</text>
<text x="111" y="187.5">10</text>
<text x="111" y="189.8">12</text>
<text x="152.1" y="187.5">35</text>
<text x="152.1" y="189.8">36</text>
<text x="158.7" y="186.1">34</text>
<text x="158.7" y="188.5">35</text>
<text x="158.7" y="190.9">36</text>
<text x="42.3" y="192.2">13</text>
<text x="42.3" y="194.6">15</text>
<text x="42.3" y="197">17</text>
<text x="53.7" y="192.2">14</text>
<text x="53.7" y="194.6">16</text>
<text x="53.7" y="197">18</text>
<text x="99.6" y="192.2">13</text>
<text x="99.6" y="194.6">15</text>
<text x="99.6" y="197">17</text>
<text x="110.9" y="192.2">14</text>
<text x="110.9" y="194.6">16</text>
<text x="110.9" y="197">18</text>
<text x="150.1" y="194.6">MH1</text>
<text x="150.1" y="197">MH2</text>
<text x="152.1" y="192.2">37</text>
<text x="158.7" y="193.2">37</text>
<text x="158.7" y="195.7">MH1</text>
<text x="42.3" y="199.4">19</text>
<text x="53.7" y="199.4">20</text>
<text x="99.6" y="199.4">19</text>
<text x="110.9" y="199.4">20</text>
<text x="158.7" y="198">MH2</text>
</g>
<g font-size="1.7" fill="#c90d0c">
<text x="49.4" y="52.9">INA4180-SPLIT</text>
<text x="178.3" y="52.9">INA4180-SPLIT</text>
<text x="40.1" y="59.5">GND</text>
<text x="169" y="59.5">GND</text>
<text x="50" y="65.2">+</text>
<text x="178.9" y="65.2">+</text>
<text x="50" y="69">_</text>
<text x="178.9" y="69">_</text>
<text x="56.7" y="79.2">U9G4</text>
<text x="185.6" y="79.2">U9G3</text>
</g>
<g font-size="1.7" fill="#808080">
<text x="21.6" y="102.8">J9</text>
<text x="35.9" y="107.2">LASER-UART-1</text>
<text x="134.5" y="107.2">LASER-UART-1_2</text>
<text x="35.9" y="109.6">LASER-UART-2</text>
<text x="35.9" y="112">ANT-BUSY</text>
<text x="134.5" y="109.6">LASER-UART-2_2</text>
<text x="138.1" y="112">ANT-BUSY_2</text>
<text x="35.9" y="114.4">LASER-UART-4</text>
<text x="35.9" y="116.8">LASER-UART-5</text>
<text x="35.9" y="119.2">LASER-I2C-SDA</text>
<text x="133.9" y="119.2">LASER-I2C-SCL_2</text>
<text x="134.5" y="114.4">LASER-UART-4_2</text>
<text x="134.5" y="116.8">LASER-UART-5_2</text>
<text x="35.9" y="121.5">LASER-I2C-SCL</text>
<text x="35.9" y="124">STATIC-I2C-SDA</text>
<text x="132.2" y="121.5">MAGNET-I2C-SDA_2</text>
<text x="136.2" y="123.9">5V-DIG-TX/3.2B</text>
<text x="35.9" y="126.3">STATIC-I2C-SCL</text>
<text x="35.9" y="128.7">MAGNET-I2C-SDA</text>
<text x="35.9" y="131.1">MAGNET-I2C-SCL</text>
<text x="132.8" y="128.7">5V-DIG-LASER/3.5B</text>
<text x="134.4" y="131.1">5V-DIG-MAG/4.2D</text>
<text x="134.6" y="126.3">5V-DIG-CAM/4.2B</text>
<text x="35.9" y="133.5">BOOM-I2C-SDA</text>
<text x="35.9" y="135.8">BOOM-I2C-SCL</text>
<text x="134.3" y="135.8">5V-ACT-CAM/4.3B</text>
<text x="135.2" y="133.5">5V-DIG-STA/4.5B</text>
<text x="35.9" y="138.3">ANT-MOSI</text>
<text x="35.9" y="140.6">ANT-MISO</text>
<text x="35.9" y="143">ANT-SCK</text>
<text x="132.6" y="138.3">5V-ACT-LASER/3.6B</text>
<text x="135" y="143">5V-ACT-STA/4.6B</text>
<text x="136" y="140.6">5V-ACT-TX/3.3B</text>
<text x="35.9" y="145.4">ANT-SS</text>
<text x="35.9" y="147.8">CAM-USB_P</text>
<text x="134.2" y="145.4">5V-ACT-MAG/4.3D</text>
<text x="141" y="147.8">12V-CAM</text>
<text x="35.9" y="152.6">GND/4.3E</text>
<text x="35.9" y="154.9">5V-DIG-LASER/3.5B</text>
<text x="35.9" y="150.2">CAM-USB_N</text>
<text x="140.6" y="152.6">GND/4.3E</text>
<text x="140.6" y="154.9">GND/4.3E</text>
<text x="141.6" y="150.2">12V-STA</text>
<text x="35.9" y="159.7">5V-DIG-MAG/4.2D</text>
<text x="35.9" y="157.4">5V-DIG-STA/4.5B</text>
<text x="140.6" y="157.4">GND/4.3E</text>
<text x="140.6" y="159.7">GND/4.3E</text>
<text x="35.9" y="164.5">5V-DIG-TX/3.2B</text>
<text x="35.9" y="162.1">5V-DIG-CAM/4.2B</text>
<text x="136.9" y="166.9">USB-CAM-2_N</text>
<text x="140.6" y="162.1">GND/4.3E</text>
<text x="140.6" y="164.5">GND/4.3E</text>
<text x="22.4" y="168.7">182-025-213R531</text>
<text x="134.3" y="171.7">BOOM-I2C-SCL_2</text>
<text x="137" y="169.3">USB-CAM-2_P</text>
<text x="26.6" y="178.8">LASER-UART-1</text>
<text x="59.8" y="178.8">ANT-MOSI</text>
<text x="85.8" y="178.8">ANT-MOSI_2</text>
<text x="117.1" y="178.8">LASER-UART-1_2</text>
<text x="132.4" y="176.4">MAGNET-I2C-SCL_2</text>
<text x="133.8" y="178.8">STATIC-I2C-SCL_2</text>
<text x="134.2" y="174">BOOM-I2C-SDA_2</text>
<text x="26.6" y="181.2">LASER-UART-2</text>
<text x="26.6" y="186">LASER-UART-4</text>
<text x="30.2" y="183.6">ANT-BUSY</text>
<text x="59.8" y="181.2">ANT-MISO</text>
<text x="59.8" y="183.6">ANT-SCK</text>
<text x="59.8" y="186">ANT-SS</text>
<text x="85.8" y="181.2">ANT-MISO_2</text>
<text x="86.7" y="183.6">ANT-SCK_2</text>
<text x="87.8" y="186">ANT-SS_2</text>
<text x="117.1" y="181.2">LASER-UART-2_2</text>
<text x="117.1" y="186">LASER-UART-4_2</text>
<text x="117.1" y="183.6">ANT-BUSY_2</text>
<text x="133.6" y="181.2">STATIC-I2C-SDA_2</text>
<text x="133.8" y="183.6">LASER-I2C-SDA_2</text>
<text x="140.3" y="186">ANT-SS_2</text>
<text x="26" y="190.8">LASER-I2C-SCL</text>
<text x="26.6" y="188.4">LASER-UART-5</text>
<text x="59.8" y="188.4">LASER-I2C-SDA</text>
<text x="59.8" y="190.8">STATIC-I2C-SDA</text>
<text x="81.2" y="190.8">STATIC-I2C-SDA_2</text>
<text x="81.3" y="188.4">LASER-I2C-SDA_2</text>
<text x="117.1" y="188.4">LASER-UART-5_2</text>
<text x="117.1" y="190.8">LASER-I2C-SCL_2</text>
<text x="138.3" y="190.8">ANT-MISO_2</text>
<text x="139.2" y="188.4">ANT-SCK_2</text>
<text x="24.3" y="193.1">MAGNET-I2C-SDA</text>
<text x="28.6" y="197.9">CAM-USB_N</text>
<text x="28.7" y="195.5">CAM-USB_P</text>
<text x="59.8" y="193.1">STATIC-I2C-SCL</text>
<text x="59.8" y="195.5">MAGNET-I2C-SCL</text>
<text x="59.8" y="197.9">BOOM-I2C-SDA</text>
<text x="79.9" y="195.5">MAGNET-I2C-SCL_2</text>
<text x="81.3" y="193.1">STATIC-I2C-SCL_2</text>
<text x="81.7" y="197.9">BOOM-I2C-SDA_2</text>
<text x="117.1" y="193.1">MAGNET-I2C-SDA_2</text>
<text x="117.1" y="195.5">USB-CAM-2_P</text>
<text x="117.1" y="197.9">USB-CAM-2_N</text>
<text x="138.3" y="193.1">ANT-MOSI_2</text>
<text x="59.8" y="200.3">BOOM-I2C-SCL</text>
<text x="81.8" y="200.3">BOOM-I2C-SCL_2</text>
</g>
<g font-size="1.7" fill="#0dab76">
<text x="32.4" y="173.4">Note: Routing USB on PCB for signal integrity</text>
<text x="92" y="168.7">Note: Ensure that USB traces are added</text>
</g>
</svg>
